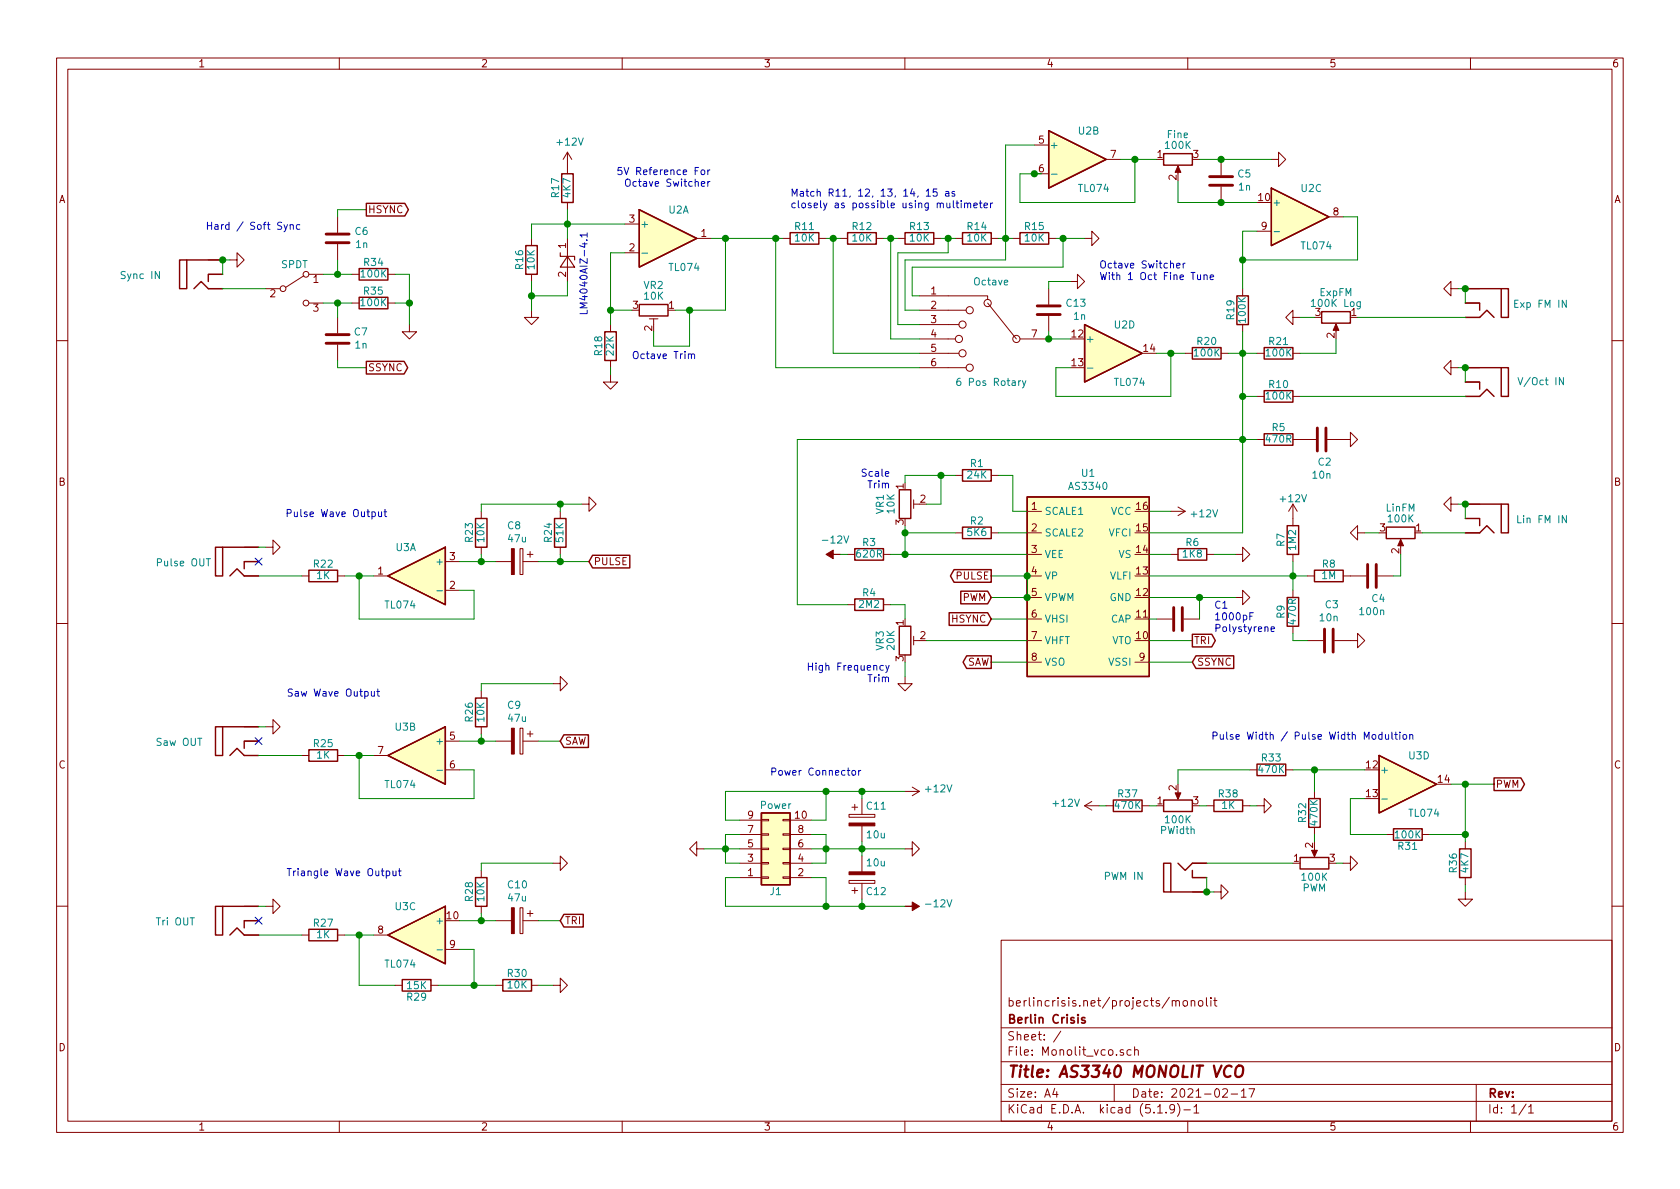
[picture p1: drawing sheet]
<svg xmlns="http://www.w3.org/2000/svg" width="297mm" height="210mm" viewBox="0 0 297 210" stroke-linecap="round" stroke-linejoin="round" font-family="sans-serif">
<g fill="none" stroke="#840000" stroke-width=".18">
<path d="M10 10.3h277v189.9h-277zM12 12.2h273v186.1h-273zM60 10.3v1.9M110 10.3v1.9M160 10.3v1.9M210 10.3v1.9M260 10.3v1.9M59.7 38.3v2.8M100.3 26.9v3.8M100.3 35.8v1.3M100.3 26.9l-.7 1.3M100.3 26.9l.8 1.3"/>
<path d="M110.5 39.6h2.5M182.9 25.6h2.5M182.9 30.7h2.5M195.6 28.2h2.5M208.3 29.7v1M215.9 28.2v2.8M215.9 33v2.8M224.8 28.2h1.3v-1.3l1.2 1.3-1.2 1.3v-1.3M234.9 38.3h2.6M36.8 51h2.6M36.8 48.5h2.6M36.8 46h2.6"/>
<path d="M40.6 46h1.3v-1.3l1.3 1.3-1.3 1.2v-1.2M47 51h2.5M53.7 48.8l-3.2 2M54.6 48.5h2.5M54.6 53.6h2.5M59.7 43.2v2.8M59.7 56.1v2.8M62.2 48.5h1.3M62.2 53.6h1.3M68.6 48.5h1.2M68.6 53.6h1.2M72.4 57.4v1.3h-1.3l1.3 1.2 1.3-1.2h-1.3"/>
<path d="M94 54.9v1.2h1.2l-1.2 1.3-1.3-1.3h1.3M94 42.2v1.2M94 48.5v1.3M100.3 42.2v7.6M107.9 57.4v1.3M110.5 44.7h2.5M114.8 56.4h1.5M115.6 56.4v1M123.2 42.2h2.5M138.4 42.2h1.3M144.8 42.2h1.2M148.6 42.2h1.3"/>
<path d="M154.9 42.2h1.3M158.7 42.2h1.3M162.6 52.3h12v.7M162.6 54.9h8.2M162.6 57.4h6.9M162.6 59.9h6.3M165.1 42.2h1.3M168.9 42.2h1.3M174.6 53.6l5.1 6.3M175.3 42.2h1.2M179.1 42.2h1.2M180.3 59.9h5.1"/>
<path d="M185.4 42.2h1.3M185.4 51v2.8M185.4 55.9v2.8M189.2 49.8h1.3v-1.3l1.3 1.3-1.3 1.2v-1.2M191.8 42.2h1.2v-1.3l1.3 1.3-1.3 1.2v-1.2M219.7 51v1.3M219.7 57.4v1.3M222.2 40.9h2.6M228.6 56.1v1.3l-1.3-1.3 1.3-1.2v1.2h1.3M236.2 57.7v1M256.5 51v1.3l-1.2-1.3 1.2-1.2v1.2h1.3M259.1 51h2.5"/>
<path d="M259.1 53.6h2.5M259.1 56.1h2.5M10 60.2h2M59.7 61v2.7M107.9 66.3v1.3h1.3l-1.3 1.2-1.2-1.2h1.2M107.9 63.7v1.3M162.6 65h8.2M162.6 62.5h6.9M209.5 62.5h1.3M215.9 62.5h1.3M222.2 70.1h1.3M222.2 77.7h1.3"/>
<path d="M222.2 62.5h1.3M228.6 70.1h1.3M228.6 77.7h4.1M228.6 62.5h1.3M234.7 77.7h4.1v-1.3l1.2 1.3-1.2 1.3v-1.3M256.5 65v1.3l-1.2-1.3 1.2-1.3v1.3h1.3M259.1 70.1h2.5M259.1 67.6h2.5M259.1 65h2.5M285 60.2h2M43.2 99.3h2.5M43.2 96.8h2.5"/>
<path d="M47 96.8h1.3v-1.3l1.2 1.3-1.2 1.2v-1.2M78.7 99.3h2.6M85.1 90.4v1.3M85.1 96.8v1.2M87.6 99.3h2.8M91.9 97h.6v4.6h-.6zM92.5 99.3h2.7M93.2 98h1M93.7 97.5v1M99.1 90.4v1.3M99.1 96.8v1.2M102.9 89.1h1.2v-1.2l1.3 1.2-1.3 1.3v-1.3"/>
<path d="M149.9 98h1.2M156.2 98h1.3M161.5 89.1h1.1M161.5 88.4v1.5M168.9 94.2h1.3M168.9 84.1h1.3M175.3 94.2h1.2M175.3 84.1h1.2M181.6 94.2h2.5M181.6 98h2.5M181.6 90.4h2.5M207 98h1.3"/>
<path d="M207 90.4h2.5M208.3 89.7l1.2 .7M209.5 90.4l-1.2 .8M213.4 98h1.2M218.4 98h1.3v-1.2l1.3 1.2-1.3 1.3v-1.3M228.6 89.1l-.8 1.3M228.6 89.1v3.9M228.6 98v1.3M228.6 89.1l.8 1.3M240 94.2v1.3l-1.2-1.3 1.2-1.2v1.2h1.3M247.6 95.8v1M256.5 89.1v1.3l-1.2-1.3 1.2-1.2v1.2h1.3"/>
<path d="M259.1 94.2h2.5M259.1 91.7h2.5M259.1 89.1h2.5M10 110.3h2M43.2 101.8h2.5M53.3 101.8h1.3M59.7 101.8h1.3M66 101.8h2.6M78.7 104.4h2.6M149.9 106.9h1.2M156.2 106.9h1.3M160 119.6v1.3h1.3l-1.3 1.3-1.3-1.3h1.3"/>
<path d="M161.5 113.3h1.1M161.5 112.5v1.5M181.6 109.5h2.5M181.6 101.8h2.5M181.6 113.3h2.5M181.6 105.7h2.5M181.6 117.1h2.5M200.7 117.1h2.5M204.5 109.5h2.8M209.3 109.5h2.8M218.4 105.7h1.3v-1.3l1.3 1.3-1.3 1.2v-1.2M228.6 104.4v1.3"/>
<path d="M228.6 110.7v1.3M231.1 101.8h1.3M231.1 113.3h2.8M236 113.3h4v-1.3l1.3 1.3-1.3 1.2v-1.2M237.5 101.8h4.1M243.6 101.8h2.8M285 110.3h2M43.2 131.1h2.5M43.2 133.6h2.5M43.2 128.5h2.5M47 128.5h1.3v-1.3l1.2 1.3-1.2 1.3v-1.3M53.3 133.6h1.3"/>
<path d="M59.7 133.6h1.3M66 133.6h2.6M78.7 136.1h2.6M78.7 131.1h2.6M85.1 122.2v1.2M85.1 128.5v1.3M87.6 131.1h2.8M91.9 128.8h.6v4.5h-.6zM92.5 131.1h2.7M93.2 129.8h1M93.7 129.3v1M97.8 120.9h1.3v-1.3l1.2 1.3-1.2 1.3v-1.3"/>
<path d="M160 139.9h2.6M161.3 139.2l1.3 .7M162.6 139.9l-1.3 .8M208.3 139.9v1.1M221 136.1h1.2M227.3 136.1h1.3M232.4 139.9v1.3M85.1 153.9v1.3M97.8 152.6h1.3v-1.2l1.2 1.2-1.2 1.3v-1.3M123.2 150.1v1.3l-1.3-1.3 1.3-1.3v1.3h1.3M130.8 155.2h3.8M130.8 145h3.8"/>
<path d="M130.8 152.6h3.8M130.8 150.1h3.8M130.8 147.6h3.8M134.6 144.9h1.3v.3h-1.3zM134.6 147.4h1.3v.3h-1.3zM134.6 152.5h1.3v.3h-1.3zM134.6 155.1h1.3v.2h-1.3zM134.6 150h1.3v.2h-1.3zM138.4 144.9h1.3v.3h-1.3zM138.4 147.4h1.3v.3h-1.3zM138.4 152.5h1.3v.3h-1.3zM138.4 155.1h1.3v.2h-1.3z"/>
<path d="M138.4 150h1.3v.2h-1.3zM139.7 155.2h3.8M139.7 145h3.8M139.7 152.6h3.8M139.7 150.1h3.8M139.7 147.6h3.8M150.1 155.7h4.6v.5h-4.6zM150.1 144h4.6v.5h-4.6zM150.6 157.5h1M150.6 142.7h1M151.1 142.2v1.1M151.1 157v1"/>
<path d="M152.4 141.2v2.8M152.4 146v2.8M152.4 151.4v2.8M152.4 156.2v2.8M160 150.1h1.3v-1.3l1.3 1.3-1.3 1.3v-1.3M191.8 142.5l1.2 .8M191.8 142.5h2.5M193 141.7l-1.2 .8M195.6 142.5h1.2M201.9 142.5h1.3M210.8 155.2h2.6M210.8 152.6h2.6"/>
<path d="M210.8 157.7h2.6M213.4 142.5h1.2M214.6 157.7h1.3v1.3l1.3-1.3-1.3-1.2v1.2M219.7 142.5h1.3M222.2 142.5h1.3v1.3l1.3-1.3-1.3-1.3v1.3M232.4 146.3v1.3M232.4 150.1v1M237.5 152.6h1.3v1.3l1.2-1.3-1.2-1.2v1.2M245.1 147.6h1.3M251.5 147.6h1.2M259.1 157.7v1.3h-1.3l1.3 1.3 1.2-1.3h-1.2M259.1 148.8v1.3"/>
<path d="M259.1 155.2v1.3M10 160.2h2M43.2 165.3h2.5M43.2 162.8h2.5M43.2 160.3h2.5M47 160.3h1.3v-1.3l1.2 1.3-1.2 1.2v-1.2M53.3 165.3h1.3M59.7 165.3h1.3M66 165.3h2.6M69.8 174.2h1.3M76.2 174.2h1.3M78.7 167.9h2.6"/>
<path d="M85.1 160.3v1.2M87.6 174.2h1.3M87.6 162.8h2.8M91.9 160.5h.6v4.6h-.6zM92.5 162.8h2.7M93.2 161.5h1M93.7 161v1M94 174.2h1.2M97.8 174.2h1.3v-1.2l1.2 1.2-1.2 1.3v-1.3M177 166.3h108v32h-108zM207.3 177.1v-.1a.37 .37 0 0 1 .6 .1v.8M207.3 176.9v1"/>
<path d="M207.9 177.1l.2-.2 .4 .1v.9M209.2 177.1l.3-.2 .4 .2v.7l-.2 .1-.5-.1zM210.6 177.1l.2-.2 .4 .1 .1 .9M210.6 176.9v1M212 177.1l.2-.2 .4 .2 .1 .5-.2 .2-.3 .1-.2-.1zM213.3 176.4v1.3l.2 .2M214.1 176.4v.2M214.1 176.9v1M214.6 176.9h.6M214.8 176.4v1.3l.4 .2M285 160.2h2M60 198.3v1.9"/>
<path d="M110 198.3v1.9M160 198.3v1.9M177 194.8h108M177 191.8h108M177 187.8h108M177 181.8h108M186.5 192.5l-.4 1h1M186.8 193v1M187.6 182.3l-1.3 2M197 191.8v3M198.6 185.7a.37 .37 0 0 0-.6 .1l.1 .2 .5 .2 .1 .1-.2 .3-.5-.1M200 185.7l-.5-.1-.2 .3v.6l.2 .1 .5-.1"/>
<path d="M200.6 185.7h.1a.37 .37 0 0 1 .6 .1v.8M200.6 185.1v1.5M204.7 196.8h.8M206.2 196.7v.1M207.7 196l-.1 .1a.48 .48 0 0 1-.6 .1l-.2-.2 .2-.6a.48 .48 0 0 1 .6 .1 1.27 1.27 0 0 1-.2 1.2l-.4 .1M208.2 195.1a1.71 1.71 0 0 1 0 2.3M209.3 196.3h1.2M210 198.3v1.9M211.1 195.8l.4-.5v1.5M211.1 196.8h.9M216.2 192.7l.2-.2h.4l.2 .5-.9 1h.9M217.7 193.5h1.1"/>
<path d="M219.5 193l.4-.5v1.5M219.5 194h.8M220.8 192.5h1l-.6 1.5M260 198.3v1.9M261 191.8v6.5M269.8 195.2l-1.2 2M270.3 195.8l.4-.5v1.5M270.3 196.8h.8"/>
<circle cx="50" cy="51" r=".51"/>
<circle cx="54.1" cy="48.5" r=".51"/>
<circle cx="54.1" cy="53.6" r=".51"/>
<circle cx="169.5" cy="59.9" r=".63"/>
<circle cx="170.2" cy="57.4" r=".63"/>
<circle cx="171.4" cy="54.9" r=".63"/>
<circle cx="174.6" cy="53.6" r=".63"/>
<circle cx="179.7" cy="59.9" r=".63"/>
<circle cx="170.2" cy="62.5" r=".63"/>
<circle cx="171.4" cy="65" r=".63"/>
</g>
<path d="M217.8 188.6a.87 .87 0 0 0-1.1 0 .87 .87 0 0 0-.3 1 .69 .69 0 0 0 .3 .8 .69 .69 0 0 0 .9-.1M218.6 188.7a.66 .66 0 0 1 1.2 0 1.4 1.4 0 0 1-.6 1.7l-.6-.1a1.49 1.49 0 0 1 0-1.6z" fill="none" stroke="#840000" stroke-width=".41"/>
<path d="M191.8 180a.37 .37 0 0 0-.6 .1l.1 .3 .5 .1 .1 .1-.2 .3-.5-.1" fill="none" stroke="#840000" stroke-width=".3"/>
<g fill="none" stroke="#840000" stroke-width=".25">
<path d="M64.8 36h6.8l.6 1.1-.6 1.1h-6.8zM99.3 30.7h2v5.1h-2zM113 37.1l10.2 5.1-10.2 5zM185.4 23.1l10.2 5.1-10.2 5.1zM205.7 27.2h5.1v2h-5.1zM224.8 33.3l10.1 5-10.1 5.1zM31.7 46h1.3v5h-1.3zM33 46h6.4M34.3 51l1.3-1.2 1.2 1.2h2.6M39.4 48.5h-2.6v1.3M63.5 47.5h5.1v2h-5.1zM63.5 52.6h5.1v2h-5.1z"/>
<path d="M93 43.4h2v5.1h-2zM106.9 58.7h2.1v5h-2.1zM113 53.8h5.1v2.1h-5.1zM139.7 41.1h5.1v2.1h-5.1zM149.9 41.1h5v2.1h-5zM160 41.1h5.1v2.1h-5.1zM170.2 41.1h5.1v2.1h-5.1zM180.3 41.1h5.1v2.1h-5.1zM191.8 57.4l10.1 5.1-10.1 5.1zM218.7 52.3h2v5.1h-2zM233.7 55.1h5.1v2h-5.1zM259.1 56.1h2.5l1.3-1.2 1.3 1.2"/>
<path d="M259.1 53.6h2.5v1.3M259.1 51h6.3M265.4 51h1.3v5.1h-1.3zM64.8 63.9h6.7l.6 1.1-.6 1.1h-6.7zM210.8 61.5h5.1v2h-5.1zM223.5 69.1h5.1v2h-5.1zM223.5 76.7h5.1v2h-5.1zM223.5 61.5h5.1v2h-5.1zM259.1 70.1h2.5l1.3-1.3 1.3 1.3M259.1 67.6h2.5v1.2M259.1 65h6.3M265.4 65h1.3v5.1h-1.3z"/>
<path d="M38.1 96.8h1.3v5h-1.3zM39.4 96.8h6.3M45.7 99.3h-2.5v1.3M84.1 91.7h2v5.1h-2zM98 91.7h2.1v5.1h-2.1zM104.8 98.2h6.6v2.2h-6.6l-.7-1.1zM151.1 97h5.1v2.1h-5.1zM159 86.6h2v5.1h-2zM170.2 93.2h5.1v2h-5.1zM170.2 83.1h5.1v2h-5.1zM181.6 87.9h21.6v31.7h-21.6zM208.3 97h5.1v2.1h-5.1z"/>
<path d="M227.6 93h2v5h-2zM245.1 93.2h5.1v2h-5.1zM259.1 94.2h2.5l1.3-1.2 1.3 1.2M259.1 91.7h2.5v1.3M259.1 89.1h6.3M265.4 89.1h1.3v5.1h-1.3zM40.6 101.8l1.3-1.2 1.3 1.2h2.5M54.6 100.8h5.1v2.1h-5.1zM68.6 101.8l10.1-5v10.1zM151.1 105.9h5.1v2h-5.1zM159 110.7h2v5.1h-2zM167.8 108.4h6.8l.7 1.1-.7 1.1h-6.8z"/>
<path d="M168.7 100.7h6.6v2.3h-6.6l-.7-1.2zM169.9 104.5h4.7l.7 1.2-.7 1.1h-4.7zM170.9 116h4.4v2.2h-4.4l-.6-1.1zM210.8 112.2h3.4l.7 1.1-.7 1.1h-3.4zM211.5 116h6.6v2.2h-6.6l-.7-1.1zM227.6 105.7h2v5h-2zM232.4 100.8h5.1v2.1h-5.1zM38.1 128.5h1.3v5.1h-1.3zM39.4 128.5h6.3M40.6 133.6l1.3-1.3 1.3 1.3h2.5M45.7 131.1h-2.5v1.2M54.6 132.6h5.1v2h-5.1z"/>
<path d="M68.6 133.6l10.1-5.1v10.2zM84.1 123.4h2v5.1h-2zM99.7 129.9h4.3v2.3h-4.3l-.6-1.1zM222.2 135.1h5.1v2.1h-5.1zM243.8 133.6l10.2 5.1-10.2 5.1zM264.2 137.6h4.7l.6 1.1-.6 1.1h-4.7zM84.1 155.2h2v5.1h-2zM134.6 143.8h5.1v12.7h-5.1zM196.8 141.5h5.1v2h-5.1zM205.7 152.6h1.3v5.1h-1.3zM205.7 141.5h5.1v2h-5.1zM207 157.7h6.4"/>
<path d="M208.3 152.6l1.2 1.3 1.3-1.3h2.6M210.8 153.9v1.3h2.6M214.6 141.5h5.1v2h-5.1zM229.9 151.6h5v2.1h-5zM231.4 141.2h2v5.1h-2zM246.4 146.6h5.1v2h-5.1zM258.1 150.1h2v5.1h-2zM38.1 160.3h1.3v5h-1.3zM39.4 160.3h6.3M40.6 165.3l1.3-1.2 1.3 1.2h2.5M45.7 162.8h-2.5v1.3M54.6 164.3h5.1v2.1h-5.1z"/>
<path d="M68.6 165.3l10.1-5v10.1zM71.1 173.2h5.1v2.1h-5.1zM88.9 173.2h5.1v2.1h-5.1zM99.7 161.7h3.4v2.2h-3.4l-.6-1.1z"/>
</g>
<g fill="none" stroke="#840000" stroke-width=".51">
<path d="M213.9 31.2h4M213.9 32.8h4M57.7 41.4h4M57.7 42.9h4M57.7 59.2h4M183.4 54.1h4.1M183.4 55.6h4.1M57.7 60.7h4M232.9 75.7v4.1M234.4 75.7v4.1M241.8 99.8v4.1M243.3 99.8v4.1"/>
<path d="M207.5 107.4v4.1M209 107.4v4.1M234.2 111.2v4.1M235.7 111.2v4.1"/>
</g>
<g fill="#ffffc2" stroke="#ffffc2" stroke-width=".18">
<path d="M134.6 143.8h5.1v12.7h-5.1z"/>
<path d="M181.6 87.9h21.6v31.7h-21.6z"/>
<path d="M243.8 133.6l10.2 5.1-10.2 5.1z"/>
<path d="M191.8 57.4l10.1 5.1-10.1 5.1z"/>
<path d="M224.8 33.3l10.1 5-10.1 5.1z"/>
<path d="M113 37.1l10.2 5.1-10.2 5z"/>
<path d="M185.4 23.1l10.2 5.1-10.2 5.1z"/>
<path d="M68.6 133.6l10.1-5.1v10.2z"/>
<path d="M68.6 165.3l10.1-5v10.1z"/>
<path d="M68.6 101.8l10.1-5v10.1z"/>
</g>
<g fill="#840000" stroke="#840000" stroke-width=".18">
<path d="M150.1 154.2h4.6v.5h-4.6z"/>
<path d="M160 160.3h1.3v-.8l1.3 .8-1.3 .7v-.7z"/>
<path d="M247.6 95.4l.6 1.1h-1.1z"/>
<path d="M146 98l1.3-.7v.7h1.3h-1.3v.8z"/>
<path d="M231.9 150.4h1l-.5 1.1z"/>
<path d="M207.8 140.2h1l-.5 1.1z"/>
<path d="M150.1 145.5h4.6v.5h-4.6z"/>
<path d="M208.3 29.3l.5 1.2h-1z"/>
<path d="M236.2 57.3l.5 1.1h-1z"/>
<path d="M90.4 97h.5v4.6h-.5z"/>
<path d="M90.4 160.5h.5v4.6h-.5z"/>
<path d="M90.4 128.8h.5v4.5h-.5z"/>
</g>
<g fill="none" stroke="#008484" stroke-width=".18">
<path d="M185.9 30.8h1M113.5 44.8h1M225.3 41h1M240.5 53.4v1l-.2 .2h-.3M240.5 53.4h-.4l-.2 .2 .1 .5h.5M169.8 66.9h-.3a.79 .79 0 0 0-.1 1.3l.4-.1 .1-.5-.3-.2h-.2l-.2 .2M180.8 67.3l.3 .9M181.4 67.3l-.4 1.2-.2 .1M192.3 65.1h.9M268.4 66.8l.4 1.2 .4-1.2M276.4 66.8v1.2l-.7-1.2v1.2M36.5 98.8h.7"/>
<path d="M277 91.2v1.3l-.8-1.3v1.3M77.3 104.5h.9M77.3 136.2h.9M244.3 141.3h1M77.3 168h.9"/>
</g>
<path d="M99.1 44.7v.6h2.5v.7M100.3 45.3l1.3 1.9h-2.5z" fill="none" stroke="#840000" stroke-width=".2"/>
<g fill="none" stroke="#008400" stroke-width=".18">
<path d="M64.8 37.1h-5.1v1.2M100.3 37.1v5.1M110.5 39.6h-16.5v2.6M182.9 25.6h-5.1v20.4h-17.8v8.9h2.6M198.1 28.2h6.4M200.7 28.2v7.6h-20.4v-5.1h3.8M208.3 32v3.8h13.9M212.1 28.2h12.7M237.5 38.3h2.5v7.7h-20.3M39.4 51h7.6M40.6 46h-1.2v2.5M57.1 48.5h5.1"/>
<path d="M57.1 53.6h5.1M59.7 46v2.5M59.7 53.6v2.5M69.8 48.5h2.6v8.9M69.8 53.6h2.6M94 49.8v5.1M100.3 49.8v2.5h-6.3M107.9 54.9h3.9M110.5 44.7h-2.6v12.7M121.9 54.9v6.3h-6.3v-2.5M125.7 42.2h12.7M128.3 42.2v12.7h-8.9"/>
<path d="M137.2 42.2v22.8h25.4M146 42.2h2.6M147.3 42.2v20.3h15.3M156.2 42.2h2.5M157.5 42.2v17.7h5.1M166.4 42.2h2.5M167.6 42.2v2.5h-8.9v12.7h3.9M176.5 42.2h2.6M185.4 58.7v1.2h3.8M186.7 42.2h5.1M188 42.2v5h-26.7v5.1h1.3M189.2 49.8h-3.8v1.2"/>
<path d="M219.7 58.7v35.5h-16.5M222.2 40.9h-2.5v10.1M229.9 56.1h2.5M236.2 59.9v2.6h-6.3M240 56.1h19.1M257.8 51h1.3v2.6M59.7 63.7v1.3h5.1M107.9 65v1.3M204.5 62.5h5M207 62.5v7.6h-20.3v-5.1h2.5M217.2 62.5h5M219.7 70.1h2.5"/>
<path d="M222.2 77.7h-81.2v29.2h8.9M229.9 70.1h29.2M257.8 65h1.3v2.6M45.7 96.8h1.3M81.3 99.3h6.3M85.1 98v1.3M95.2 99.3h8.9M99.1 89.1v1.3M99.1 98v1.3M102.9 89.1h-17.8v1.3M148.6 98h1.3M157.5 98h24.1"/>
<path d="M160 93v5M160 94.2h8.9M166.4 84.1v5h-2.6M168.9 84.1h-8.9v1.2M176.5 84.1h2.6v6.3h2.5M176.5 94.2h5.1M203.2 90.4h3.8M203.2 98h3.8M214.6 98h3.8M228.6 99.3v5.1M241.3 94.2h2.5M247.6 98v3.8h-1.2"/>
<path d="M251.5 94.2h7.6M257.8 89.1h1.3v2.6M45.7 101.8h7.6M61 101.8h5M63.5 101.8v7.7h20.3v-5.1h-2.5M157.5 106.9h2.5v2.6M160 117.1v2.5M163.8 113.3h17.8M175.3 117.1h6.3M175.3 101.8h6.3v3.9h-6.3M175.3 109.5h6.3M203.2 117.1h7.6"/>
<path d="M203.2 105.7h15.2M203.2 109.5h1.3M203.2 101.8h27.9M203.2 113.3h7.6M212.1 105.7v3.8M228.6 112v1.3h2.5M45.7 133.6h7.6M45.7 128.5h1.3M61 133.6h5M63.5 133.6v7.6h20.3v-5.1h-2.5M81.3 131.1h6.3M85.1 129.8v1.3"/>
<path d="M95.2 131.1h3.9M97.8 120.9h-12.7v1.3M146 139.9v5.1h-2.5M152.4 139.9v1.3M160 139.9h-31.7v5.1h2.5M221 136.1h-12.7v2.6M228.6 136.1h12.7M232.4 136.1v3.8M256.5 138.7h7.7M259.1 138.7v10.1M97.8 152.6h-12.7v1.3M124.5 150.1h6.3"/>
<path d="M130.8 147.6h-2.5v5h2.5M130.8 155.2h-2.5v5.1h31.7M143.5 147.6h2.5v5h-2.5M143.5 150.1h16.5M143.5 155.2h2.5v5.1M152.4 148.8v2.6M152.4 159v1.3M194.3 142.5h1.3M203.2 142.5h1.3M212.1 142.5h1.3M213.4 155.2v2.5h1.2M213.4 152.6h15.2"/>
<path d="M221 142.5h1.2M232.4 147.6v1.2M236.2 152.6h1.3M241.3 141.2h-2.5v6.4h6.3M252.7 147.6h6.4M259.1 156.5v1.2M45.7 165.3h7.6M45.7 160.3h1.3M61 165.3h5M63.5 165.3v8.9h6.3M77.5 174.2h10.1M81.3 167.9h2.5v6.3"/>
<path d="M81.3 162.8h6.3M85.1 161.5v1.3M95.2 162.8h3.9M95.2 174.2h2.6"/>
</g>
<g fill="none" stroke="#0000c2" stroke-width=".18">
<path d="M36.7 39.3v1.3M36.7 39.9h.7M37.4 39.3v1.3M38 39.8h.5l.1 .8M39.2 39.7v.9M39.5 39.7l-.3 .2M109.9 29.6h-.6l-.1 .6 .5-.1 .3 .2v.4l-.3 .2-.5-.1M110.3 29.6l.5 1.3 .4-1.3M110.6 31.8a.45 .45 0 0 1 .8 0 .88 .88 0 0 1-.3 1.1h-.3a1.07 1.07 0 0 1-.2-1.1zM125.5 32.1l-.4 .2M163.8 33.8l.3-.4v1.3M163.8 34.7h.7"/>
<path d="M165.7 33.4h-.7v.6l.2-.1 .5 .1v.6l-.2 .1-.5-.1M167.2 33.9h.5l.1 .8M167.8 34.2h-.5l-.1 .2v.2h.6M168.6 35.5v1.1l.1 .1M168.8 33.9h-.3l-.2 .1 .1 .2 .4 .1v.3h-.5M169 35.9h.5M169.2 35.5v1.1l.3 .1M170 35.5v.1M170 35.9v.8M170.5 36l.2-.1 .3 .1 .1 .7M170.5 35.9v.8M171.1 36.1l.2-.2 .3 .1v.7"/>
<path d="M172.2 36.3l.6-.1-.1-.2-.3-.1-.2 .2v.6h.5M173.2 35.9h.4M173.3 35.5v1.1l.3 .1M174 36.3l.6-.1-.1-.2-.3-.1-.2 .2 .1 .6h.4M175.1 35.9v.8M175.5 35.9l-.4 .2M38.6 40l-.5 .1-.2 .2 .2 .3 .5-.1M103.8 54.9v.6h-1.3M103.8 53.6h-1.3l1 .4-1 .4h1.3M208.1 47l.5-.1v-.3h-.4l-.1 .1v.6h.5M209.2 46.6v.8M209.5 46.6l-.3 .2"/>
<path d="M211.7 48.6l.1 .8h.3l.2-.1M212.3 48.6v.8M212.9 48.7l.2-.1 .3 .1v.7M212.9 48.6v.8M214 49l.6-.1-.1-.2-.4-.1-.1 .2v.6h.5M112 62.3l.3-.2a.45 .45 0 0 1 .5 .5v.4l-.2 .4h-.4a.92 .92 0 0 1-.2-1.1zM50.8 90.7h.6v-.5l-.1-.1h-.5v1.3M67.9 90.5h.5M68.1 90.1v1.1l.3 .2M142.9 117.2v1.3M142.9 117.9h.8M221 109h.4"/>
<path d="M221.6 108.4h-.6v1.2M224.7 111.2l.6-.1v-.2l-.4-.1-.2 .2 .1 .6h.5M51.7 121.9l-.5-.1-.2 .2v.3l.6 .3 .1 .3-.3 .2h-.4M136.5 136.5l.6-.1v-.5l-.1-.1h-.5v1.3M152.2 136.2l-.4 .3M214.5 130.1h.6l.1-.2-.1-.3-.1-.1h-.5v1.2M215.7 129.9l.1 .8h.3l.2-.1M216.3 129.9v.8M216.9 129.5v1.1l.2 .1M218 129.9h-.3l-.2 .2 .1 .1 .4 .2v.3h-.5M218.5 130.3l.6-.1v-.3h-.4l-.2 .2 .1 .6h.5M248.2 129.9h.3l.2 .2-.1 .6h-.3l-.2-.1z"/>
<path d="M249.3 130l.1-.1h.3l.1 .8M249.3 129.9v.8M50.8 153.6h.7M51.1 153.6v1.3M51.9 154v.9M52.3 154l-.4 .2M70.4 154h.5M70.6 153.6v1.1l.3 .2"/>
</g>
<g fill="#008400" stroke="#008400" stroke-width=".25">
<circle cx="152.4" cy="139.9" r=".51"/>
<circle cx="94" cy="52.3" r=".51"/>
<circle cx="188" cy="42.2" r=".51"/>
<circle cx="63.5" cy="165.3" r=".51"/>
<circle cx="63.5" cy="101.8" r=".51"/>
<circle cx="152.4" cy="160.3" r=".51"/>
<circle cx="157.5" cy="42.2" r=".51"/>
<circle cx="207" cy="62.5" r=".51"/>
<circle cx="146.1" cy="160.3" r=".51"/>
<circle cx="160" cy="98" r=".51"/>
<circle cx="108" cy="54.9" r=".51"/>
<circle cx="59.7" cy="53.6" r=".51"/>
<circle cx="185.4" cy="59.9" r=".51"/>
<circle cx="83.8" cy="174.2" r=".51"/>
<circle cx="259.1" cy="147.6" r=".51"/>
<circle cx="219.7" cy="62.5" r=".51"/>
<circle cx="259.1" cy="89.1" r=".51"/>
<circle cx="147.3" cy="42.2" r=".51"/>
<circle cx="219.7" cy="77.7" r=".51"/>
<circle cx="215.9" cy="28.2" r=".51"/>
<circle cx="72.4" cy="53.6" r=".51"/>
<circle cx="215.9" cy="35.8" r=".51"/>
<circle cx="100.3" cy="39.6" r=".51"/>
<circle cx="59.7" cy="48.5" r=".51"/>
<circle cx="137.2" cy="42.2" r=".51"/>
<circle cx="39.4" cy="46" r=".51"/>
<circle cx="128.3" cy="42.2" r=".51"/>
<circle cx="167.6" cy="42.2" r=".51"/>
<circle cx="85.1" cy="162.8" r=".51"/>
<circle cx="259.1" cy="138.7" r=".51"/>
<circle cx="181.6" cy="101.8" r=".51"/>
<circle cx="85.1" cy="131.1" r=".51"/>
<circle cx="219.7" cy="46" r=".51"/>
<circle cx="181.6" cy="105.7" r=".51"/>
<circle cx="259.1" cy="65" r=".51"/>
<circle cx="182.9" cy="30.7" r=".51"/>
<circle cx="152.4" cy="150.1" r=".51"/>
<circle cx="200.7" cy="28.2" r=".51"/>
<circle cx="259.1" cy="51" r=".51"/>
<circle cx="212.1" cy="105.7" r=".51"/>
<circle cx="228.6" cy="101.8" r=".51"/>
<circle cx="85.1" cy="99.3" r=".51"/>
<circle cx="177.8" cy="42.2" r=".51"/>
<circle cx="121.9" cy="54.9" r=".51"/>
<circle cx="63.5" cy="133.6" r=".51"/>
<circle cx="160" cy="94.2" r=".51"/>
<circle cx="146.1" cy="139.9" r=".51"/>
<circle cx="99.1" cy="99.3" r=".51"/>
<circle cx="146.1" cy="150.1" r=".51"/>
<circle cx="128.3" cy="150.1" r=".51"/>
<circle cx="99.1" cy="89.1" r=".51"/>
<circle cx="213.4" cy="157.7" r=".51"/>
<circle cx="219.7" cy="70.1" r=".51"/>
<circle cx="232.4" cy="136.1" r=".51"/>
<circle cx="166.4" cy="84.1" r=".51"/>
</g>
<path d="M45.1 98.7l1.2 1.2M46.3 98.7l-1.2 1.2M45.1 130.4l1.2 1.3M46.3 130.4l-1.2 1.3M45.1 162.2l1.2 1.2M46.3 162.2l-1.2 1.2" fill="none" stroke="#000084" stroke-width=".18"/>
<text font-size="2.8" fill="#840000" x="178" y="190.5">Title: AS3340 MONOLIT VCO</text>
<g font-size="2.1" fill="#840000">
<text x="178" y="178">berlincrisis.net/projects/monolit</text>
<text x="178" y="184">Sheet: /</text>
<text x="178" y="181">Berlin Crisis</text>
<text x="178" y="186.7">File: Monolit_vco.sch</text>
<text x="178" y="196.9">KiCad E.D.A. kicad (5.1.9)-1</text>
<text x="178" y="194.1">Size: A4</text>
<text x="200" y="194.1">Date: 2021-02-17</text>
<text x="263" y="194.1">Rev:</text>
<text x="263" y="196.9">Id: 1/1</text>
</g>
<g font-size="1.8" fill="#840000">
<text x="35" y="11.9">1</text>
<text x="85" y="11.9">2</text>
<text x="135" y="11.9">3</text>
<text x="185" y="11.9">4</text>
<text x="235" y="11.9">5</text>
<text x="285" y="11.9">6</text>
<text x="183.7" y="25.4">5</text>
<text x="196.4" y="27.9">7</text>
<text x="204.6" y="27.9">1</text>
<text x="211" y="27.9">3</text>
<text x="10.4" y="35.9">A</text>
<text x="183.7" y="30.5">6</text>
<text x="208" y="31.8" transform="rotate(-90 208 31.8)">2</text>
<text x="222.6" y="35.6">10</text>
<text x="285.4" y="35.9">A</text>
<text x="65" y="37.7">HSYNC</text>
<text x="111.3" y="39.4">3</text>
<text x="124" y="41.9">1</text>
<text x="223" y="40.6">9</text>
<text x="235.7" y="38.1">8</text>
<text x="100.1" y="43.9" transform="rotate(-90 100.1 43.9)">1</text>
<text x="111.3" y="44.4">2</text>
<text x="47.8" y="52.6">2</text>
<text x="55.4" y="50">1</text>
<text x="100.1" y="49" transform="rotate(-90 100.1 49)">2</text>
<text x="164.6" y="52.1">1</text>
<text x="55.4" y="55.1">3</text>
<text x="111.9" y="54.6">3</text>
<text x="115.3" y="58.5" transform="rotate(-90 115.3 58.5)">2</text>
<text x="118.3" y="54.6">1</text>
<text x="164.6" y="54.6">2</text>
<text x="164.6" y="57.1">3</text>
<text x="164.6" y="59.7">4</text>
<text x="182.4" y="59.7">7</text>
<text x="189.5" y="59.7">12</text>
<text x="232.6" y="55.9">3</text>
<text x="236" y="59.8" transform="rotate(-90 236 59.8)">2</text>
<text x="238.9" y="55.9">1</text>
<text x="65" y="65.7">SSYNC</text>
<text x="164.6" y="62.2">5</text>
<text x="164.6" y="64.8">6</text>
<text x="189.5" y="64.8">13</text>
<text x="202.2" y="62.2">14</text>
<text x="10.4" y="85.9">B</text>
<text x="159.8" y="86.5" transform="rotate(-90 159.8 86.5)">1</text>
<text x="162.7" y="88.9">2</text>
<text x="285.4" y="85.9">B</text>
<text x="159.8" y="92.8" transform="rotate(-90 159.8 92.8)">3</text>
<text x="182.4" y="90.2">1</text>
<text x="182.4" y="94">2</text>
<text x="201" y="94">15</text>
<text x="201" y="90.2">16</text>
<text x="244" y="94">3</text>
<text x="250.3" y="94">1</text>
<text x="66.8" y="101.6">1</text>
<text x="79.5" y="99.1">3</text>
<text x="104.9" y="99.9">PULSE</text>
<text x="182.4" y="97.8">3</text>
<text x="182.4" y="101.6">4</text>
<text x="201" y="101.6">13</text>
<text x="201" y="97.8">14</text>
<text x="247.4" y="97.9" transform="rotate(-90 247.4 97.9)">2</text>
<text x="79.5" y="104.1">2</text>
<text x="169.1" y="102.5">PULSE</text>
<text x="170.2" y="106.3">PWM</text>
<text x="182.4" y="105.4">5</text>
<text x="201" y="105.4">12</text>
<text x="159.8" y="110.6" transform="rotate(-90 159.8 110.6)">1</text>
<text x="162.7" y="113">2</text>
<text x="168.3" y="110.1">HSYNC</text>
<text x="182.4" y="109.2">6</text>
<text x="182.4" y="113">7</text>
<text x="201" y="113">10</text>
<text x="201" y="109.2">11</text>
<text x="211.1" y="113.9">TRI</text>
<text x="159.8" y="116.9" transform="rotate(-90 159.8 116.9)">3</text>
<text x="170.9" y="117.7">SAW</text>
<text x="182.4" y="116.8">8</text>
<text x="201.4" y="116.8">9</text>
<text x="211.6" y="117.7">SSYNC</text>
<text x="79.5" y="130.8">5</text>
<text x="99.8" y="131.7">SAW</text>
<text x="10.4" y="135.9">C</text>
<text x="66.8" y="133.3">7</text>
<text x="79.5" y="135.9">6</text>
<text x="241.6" y="135.9">12</text>
<text x="285.4" y="135.9">C</text>
<text x="204.6" y="142.2">1</text>
<text x="208" y="139.8" transform="rotate(-90 208 139.8)">2</text>
<text x="211" y="142.2">3</text>
<text x="241.6" y="141">13</text>
<text x="254.3" y="138.4">14</text>
<text x="264.4" y="139.3">PWM</text>
<text x="132.2" y="149.9">5</text>
<text x="132.2" y="147.3">7</text>
<text x="132.2" y="144.8">9</text>
<text x="140.6" y="144.8">10</text>
<text x="141.1" y="149.9">6</text>
<text x="141.1" y="147.3">8</text>
<text x="232.2" y="150" transform="rotate(-90 232.2 150)">2</text>
<text x="132.2" y="154.9">1</text>
<text x="132.2" y="152.4">3</text>
<text x="141.1" y="154.9">2</text>
<text x="141.1" y="152.4">4</text>
<text x="228.8" y="152.4">1</text>
<text x="235.1" y="152.4">3</text>
<text x="66.8" y="165.1">8</text>
<text x="79" y="162.6">10</text>
<text x="79.5" y="167.6">9</text>
<text x="99.8" y="163.4">TRI</text>
<text x="10.4" y="185.9">D</text>
<text x="285.4" y="185.9">D</text>
<text x="35" y="199.9">1</text>
<text x="85" y="199.9">2</text>
<text x="135" y="199.9">3</text>
<text x="185" y="199.9">4</text>
<text x="235" y="199.9">5</text>
<text x="285" y="199.9">6</text>
</g>
<g font-size="1.8" fill="#008484">
<text x="190.7" y="23.8">U2B</text>
<text x="98.6" y="25.7">+12V</text>
<text x="185.5" y="26.3">+</text>
<text x="206.1" y="26.3">100K</text>
<text x="206.5" y="24.4">Fine</text>
<text x="98.9" y="34.9" transform="rotate(-90 98.9 34.9)">R17</text>
<text x="100.9" y="34.9" transform="rotate(-90 100.9 34.9)">4K7</text>
<text x="190.8" y="34">TL074</text>
<text x="218.9" y="31.4">C5</text>
<text x="219" y="33.7">1n</text>
<text x="230.1" y="34">U2C</text>
<text x="62.8" y="41.5">C6</text>
<text x="113.2" y="40.3">+</text>
<text x="118.2" y="37.8">U2A</text>
<text x="140.6" y="40.7">R11</text>
<text x="150.8" y="40.7">R12</text>
<text x="160.9" y="40.7">R13</text>
<text x="171.1" y="40.7">R14</text>
<text x="181.3" y="40.7">R15</text>
<text x="224.9" y="36.4">+</text>
<text x="49.7" y="47.4">SPDT</text>
<text x="63" y="43.9">1n</text>
<text x="64.4" y="47">R34</text>
<text x="92.5" y="47.6" transform="rotate(-90 92.5 47.6)">R16</text>
<text x="94.5" y="47.6" transform="rotate(-90 94.5 47.6)">10K</text>
<text x="118.4" y="47.9">TL074</text>
<text x="140.6" y="42.7">10K</text>
<text x="150.8" y="42.7">10K</text>
<text x="160.9" y="42.7">10K</text>
<text x="171.1" y="42.7">10K</text>
<text x="181.3" y="42.7">10K</text>
<text x="230.2" y="44.1">TL074</text>
<text x="21.6" y="49.3">Sync IN</text>
<text x="63.9" y="49.1">100K</text>
<text x="64.4" y="52.1">R35</text>
<text x="113.9" y="51.1">VR2</text>
<text x="113.9" y="53">10K</text>
<text x="172.3" y="50.5">Octave</text>
<text x="233.3" y="52.4">ExpFM</text>
<text x="62.7" y="59.3">C7</text>
<text x="63.9" y="54.1">100K</text>
<text x="188.6" y="54.2">C13</text>
<text x="189.9" y="56.6">1n</text>
<text x="197.1" y="58.1">U2D</text>
<text x="218.2" y="56.5" transform="rotate(-90 218.2 56.5)">R19</text>
<text x="220.3" y="56.9" transform="rotate(-90 220.3 56.9)">100K</text>
<text x="232.3" y="54.3">100K Log</text>
<text x="268.1" y="54.4">Exp FM IN</text>
<text x="62.8" y="61.6">1n</text>
<text x="106.5" y="62.8" transform="rotate(-90 106.5 62.8)">R18</text>
<text x="108.5" y="62.8" transform="rotate(-90 108.5 62.8)">22K</text>
<text x="191.9" y="60.6">+</text>
<text x="211.3" y="63">100K</text>
<text x="211.7" y="61">R20</text>
<text x="224" y="63">100K</text>
<text x="224.4" y="61">R21</text>
<text x="169.8" y="68.2">6 Pos Rotary</text>
<text x="197.2" y="68.2">TL074</text>
<text x="224" y="70.7">100K</text>
<text x="224.4" y="68.6">R10</text>
<text x="269.1" y="68.1">V/Oct IN</text>
<text x="224.9" y="76.2">R5</text>
<text x="171.6" y="82.6">R1</text>
<text x="224" y="78.3">470R</text>
<text x="233.1" y="82.3">C2</text>
<text x="171.1" y="84.6">24K</text>
<text x="189.2" y="86.6">AS3340</text>
<text x="191.3" y="84.3">U1</text>
<text x="226.5" y="88.8">+12V</text>
<text x="232.2" y="84.7">10n</text>
<text x="83.6" y="95.8" transform="rotate(-90 83.6 95.8)">R23</text>
<text x="85.6" y="95.8" transform="rotate(-90 85.6 95.8)">10K</text>
<text x="89.8" y="93.6">C8</text>
<text x="89.9" y="95.9">47u</text>
<text x="97.6" y="95.8" transform="rotate(-90 97.6 95.8)">R24</text>
<text x="99.6" y="95.8" transform="rotate(-90 99.6 95.8)">51K</text>
<text x="156.3" y="90.9" transform="rotate(-90 156.3 90.9)">VR1</text>
<text x="158.2" y="90.7" transform="rotate(-90 158.2 90.7)">10K</text>
<text x="171.1" y="94.8">5K6</text>
<text x="171.6" y="92.8">R2</text>
<text x="184.7" y="91.1">SCALE1</text>
<text x="184.7" y="94.9">SCALE2</text>
<text x="196.1" y="94.9">VFCI</text>
<text x="196.4" y="91.1">VCC</text>
<text x="210.8" y="91.5">+12V</text>
<text x="245.1" y="90.5">LinFM</text>
<text x="245.5" y="92.4">100K</text>
<text x="268.7" y="92.5">Lin FM IN</text>
<text x="28" y="100.1">Pulse OUT</text>
<text x="55.5" y="100.4">R22</text>
<text x="70" y="97.5">U3A</text>
<text x="77.6" y="99.9">+</text>
<text x="145.8" y="96.1">-12V</text>
<text x="151.6" y="98.6">620R</text>
<text x="152.6" y="96.6">R3</text>
<text x="184.7" y="98.7">VEE</text>
<text x="197.8" y="98.7">VS</text>
<text x="209.2" y="98.6">1K8</text>
<text x="209.7" y="96.6">R6</text>
<text x="227.1" y="96.6" transform="rotate(-90 227.1 96.6)">R7</text>
<text x="229.2" y="97.2" transform="rotate(-90 229.2 97.2)">1M2</text>
<text x="233.8" y="100.4">R8</text>
<text x="56" y="102.4">1K</text>
<text x="68.2" y="107.6">TL074</text>
<text x="152" y="107.5">2M2</text>
<text x="152.6" y="105.5">R4</text>
<text x="184.7" y="102.5">VP</text>
<text x="184.7" y="106.3">VPWM</text>
<text x="196.2" y="106.3">GND</text>
<text x="196.3" y="102.5">VLFI</text>
<text x="233.7" y="102.4">1M</text>
<text x="234.4" y="107.6">C3</text>
<text x="242.6" y="106.5">C4</text>
<text x="184.7" y="110.1">VHSI</text>
<text x="184.7" y="113.9">VHFT</text>
<text x="196.4" y="110.1">CAP</text>
<text x="196.5" y="113.9">VTO</text>
<text x="227.1" y="109.3" transform="rotate(-90 227.1 109.3)">R9</text>
<text x="229.2" y="110.3" transform="rotate(-90 229.2 110.3)">470R</text>
<text x="233.4" y="109.9">10n</text>
<text x="240.6" y="108.8">100n</text>
<text x="156.3" y="115" transform="rotate(-90 156.3 115)">VR3</text>
<text x="158.2" y="114.9" transform="rotate(-90 158.2 114.9)">20K</text>
<text x="184.7" y="117.7">VSO</text>
<text x="196.1" y="117.7">VSSI</text>
<text x="89.8" y="125.3">C9</text>
<text x="27.8" y="131.9">Saw OUT</text>
<text x="69.9" y="129.2">U3B</text>
<text x="77.6" y="131.7">+</text>
<text x="83.6" y="127.6" transform="rotate(-90 83.6 127.6)">R26</text>
<text x="85.6" y="127.6" transform="rotate(-90 85.6 127.6)">10K</text>
<text x="89.9" y="127.7">47u</text>
<text x="55.5" y="132.1">R25</text>
<text x="56" y="134.2">1K</text>
<text x="222.7" y="136.7">470K</text>
<text x="223.1" y="134.7">R33</text>
<text x="244" y="136.8">+</text>
<text x="249.1" y="134.3">U3D</text>
<text x="68.2" y="139.4">TL074</text>
<text x="134.5" y="143">Power</text>
<text x="153.3" y="143.2">C11</text>
<text x="163.8" y="140.1">+12V</text>
<text x="186.4" y="142.7">+12V</text>
<text x="197.3" y="143">470K</text>
<text x="197.7" y="141">R37</text>
<text x="215.5" y="141">R38</text>
<text x="216.1" y="143">1K</text>
<text x="153.4" y="148.3">10u</text>
<text x="205.2" y="147.5">PWidth</text>
<text x="206.1" y="145.6">100K</text>
<text x="230.9" y="145.4" transform="rotate(-90 230.9 145.4)">R32</text>
<text x="233" y="145.8" transform="rotate(-90 233 145.8)">470K</text>
<text x="246.8" y="148.3">100K</text>
<text x="249.3" y="144.4">TL074</text>
<text x="153.4" y="153.2">10u</text>
<text x="195.4" y="155.6">PWM IN</text>
<text x="230.3" y="155.7">100K</text>
<text x="247.3" y="150.3">R31</text>
<text x="257.6" y="154.2" transform="rotate(-90 257.6 154.2)">R36</text>
<text x="259.6" y="154.2" transform="rotate(-90 259.6 154.2)">4K7</text>
<text x="69.9" y="161">U3C</text>
<text x="83.6" y="159.3" transform="rotate(-90 83.6 159.3)">R28</text>
<text x="85.6" y="159.3" transform="rotate(-90 85.6 159.3)">10K</text>
<text x="89.9" y="157.1">C10</text>
<text x="89.9" y="159.4">47u</text>
<text x="136.2" y="158.3">J1</text>
<text x="153.3" y="158.3">C12</text>
<text x="164" y="160.4">-12V</text>
<text x="230.3" y="157.7">PWM</text>
<text x="27.8" y="163.6">Tri OUT</text>
<text x="55.5" y="163.9">R27</text>
<text x="56" y="165.9">1K</text>
<text x="77.6" y="163.4">+</text>
<text x="68.2" y="171.1">TL074</text>
<text x="89.8" y="172.8">R30</text>
<text x="72" y="177">R29</text>
<text x="72" y="174.9">15K</text>
<text x="89.8" y="174.8">10K</text>
</g>
<g font-size="1.8" fill="#0000c2">
<text x="111.2" y="31">5V Reference For</text>
<text x="112" y="33">Octave Switcher</text>
<text x="139.7" y="34.8">Match R11, 12, 13, 14, 15 as</text>
<text x="39.7" y="40.6">Hard / Soft Sync</text>
<text x="139.7" y="36.8">closely as possible using multimeter</text>
<text x="194.3" y="47.5">Octave Switcher</text>
<text x="103.9" y="53.3" transform="rotate(-90 103.9 53.3)">LM4040AIZ-4.1</text>
<text x="194.3" y="49.5">With 1 Oct Fine Tune</text>
<text x="113" y="63.5">Octave Trim</text>
<text x="152.9" y="84.3">Scale</text>
<text x="153.6" y="86.4">Trim</text>
<text x="52.5" y="91.4">Pulse Wave Output</text>
<text x="214.6" y="107.6">C1</text>
<text x="214.6" y="109.7">1000pF</text>
<text x="214.6" y="111.8">Polystyrene</text>
<text x="144.1" y="118.6">High Frequency</text>
<text x="52.4" y="123.2">Saw Wave Output</text>
<text x="153.6" y="120.6">Trim</text>
<text x="219.5" y="130.8">Pulse Width / Pulse Width Modultion</text>
<text x="137.7" y="137.2">Power Connector</text>
<text x="52.8" y="154.9">Triangle Wave Output</text>
</g>
</svg>
